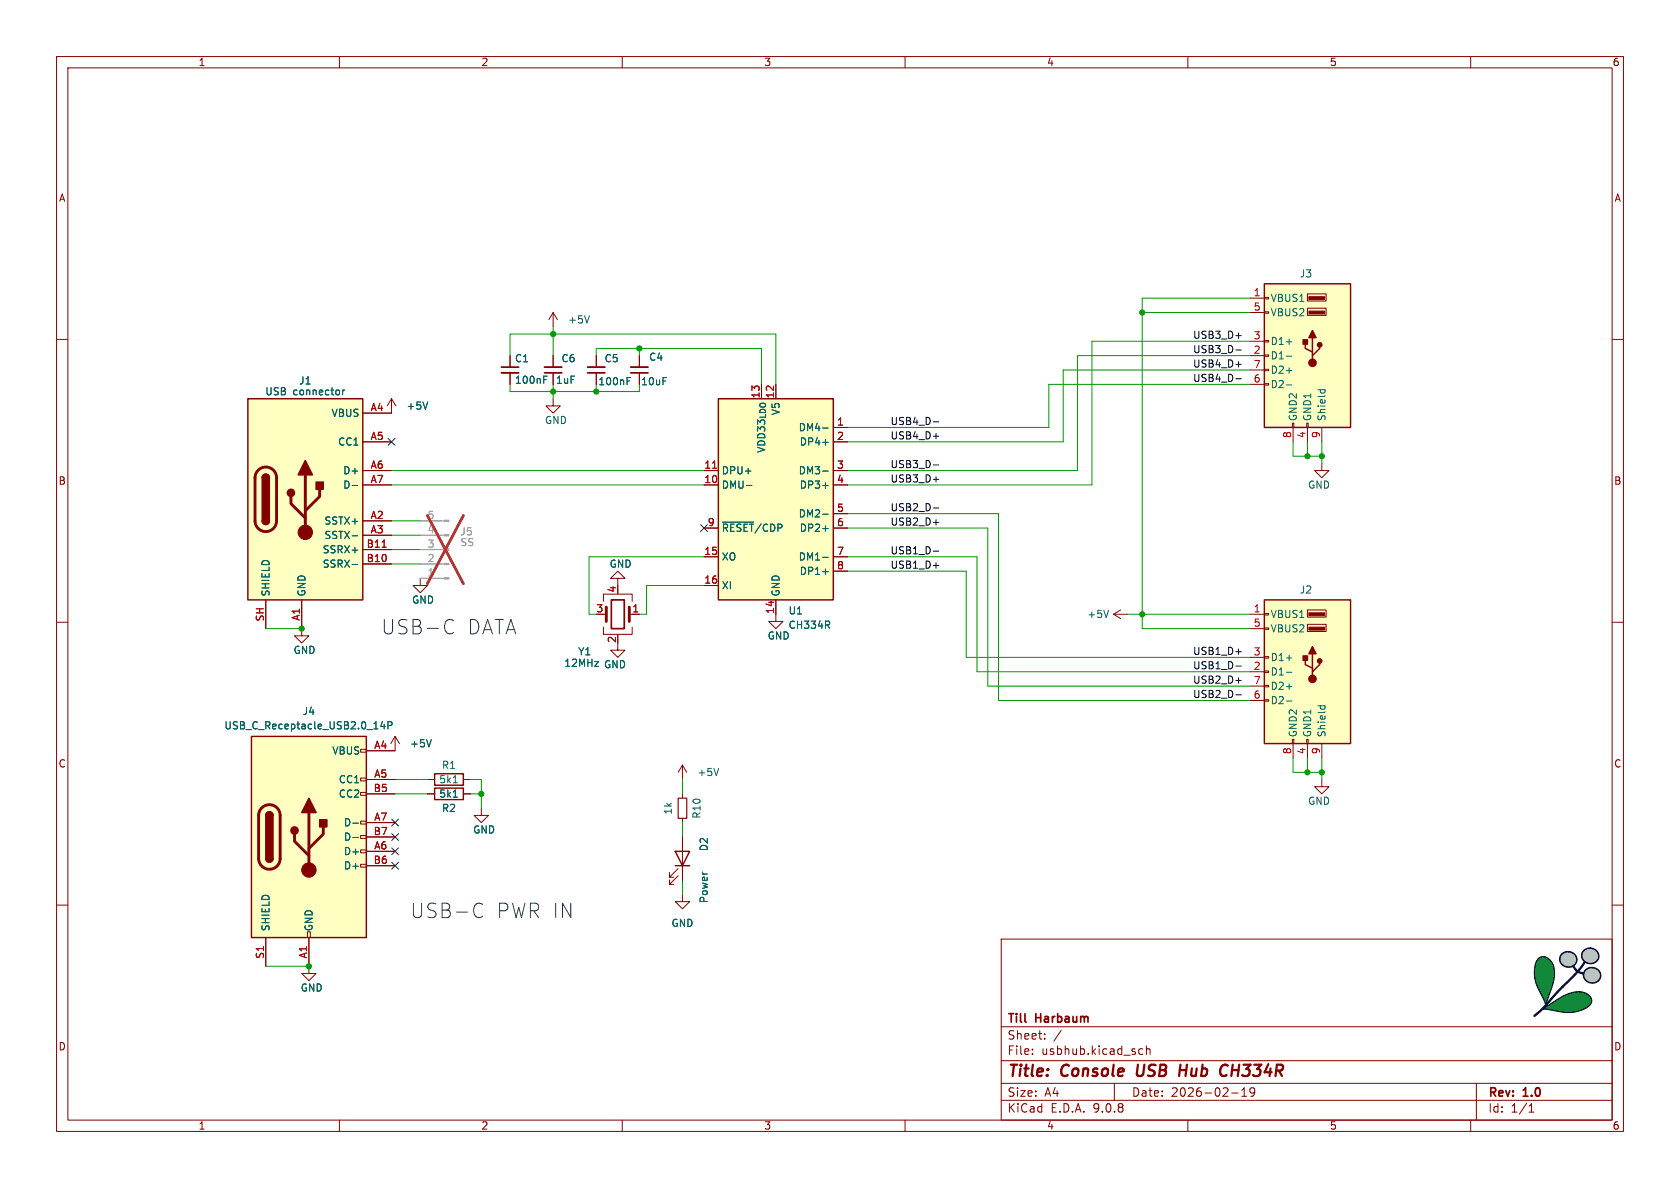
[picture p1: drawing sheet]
<svg xmlns="http://www.w3.org/2000/svg" width="297mm" height="210mm" viewBox="0 0 297 210" stroke-linecap="round" stroke-linejoin="round" font-family="sans-serif">
<g fill="none" stroke="#840000" stroke-width=".18">
<path d="M10 10h277v190h-277zM12 12h273v186h-273zM60 10v2M110 10v2M160 10v2M210 10v2M260 10v2M10 60h2M285 60h2M10 110h2M285 110h2M10 160h2"/>
<path d="M177 166h108v32h-108zM285 160h2M60 198v2M110 198v2M160 198v2M177 194.5h108M177 191.5h108M177 187.5h108M177 181.5h108M182.5 186.3v.1M182.5 185.5v.1M184.7 183.6v.1"/>
<path d="M184.7 182.8v.1M187.6 182.1l-1.3 2M197 191.5v3M201.4 186.3l.2 .1 .4-.1M202 185.5l-.4-.1-.2 .1M202.7 185.5l.2-.1 .3 .1 .1 .9M202.7 184.9v1.5M210 198v2M217.7 193.2h1.2M219.5 193.8h.9M219.5 192.7l.5-.4v1.5M221.8 192.9l-.3 .3h-.3l-.2-.3 .1-.5 .4-.1 .2 .1a.99 .99 0 0 1-.3 1.4h-.3"/>
<path d="M260 198v2M261 191.5v6.5M270.3 196.6h.9M270.3 195.5l.4-.4v1.5"/>
</g>
<path d="M201.2 188.2l-.2 1.6 .3 .4M208.6 189.2h1.1M216.5 188.2l.6 .2M216.8 190l-.4 .2" fill="none" stroke="#840000" stroke-width=".4"/>
<path d="M280.3 171.5l.5-.3 .5-.2 .5 .1 .6 .2 .4 .4 .1 .5 .1 .4-.2 .5-.5 .5-.5 .1h-.6l-.6-.2-.5-.5-.1-.5v-.5z" fill="#c2c2c2"/>
<path d="M272.7 178.4l.9-.6a11.3 11.3 0 0 1 5-2.5 2.24 2.24 0 0 1 2.8 1.7 2.36 2.36 0 0 1-2 1.6 8.1 8.1 0 0 1-5 0z" fill="#168543"/>
<g fill="#c2c2c2">
<path d="M280 168l.5-.3 .5-.1 .5 .1 .5 .2 .4 .4 .2 .4v.5l-.2 .5-.4 .4-.5 .2h-.7l-.6-.3-.4-.4-.2-.5 .1-.6z"/>
<path d="M276.1 168.6l.5-.3 .5-.1 .5 .1 .6 .2 .3 .4 .2 .5v.5l-.1 .4-.5 .5-.5 .1h-.6l-.6-.2-.5-.5-.2-.5 .1-.5z"/>
</g>
<path d="M271.9 169.5a1.63 1.63 0 0 1 2.6 .9 5.8 5.8 0 0 1-.3 4.6l-.9 2.6-.5-1.1a8.5 8.5 0 0 1-1.5-4.7v-.6a2.99 2.99 0 0 1 .6-1.7z" fill="#168543"/>
<g fill="none" stroke="#840000" stroke-width=".18">
<path d="M97.8 55.2v2.6M97.8 55.2l-.8 1.3M97.8 55.2l.8 1.3M90.2 62.9v2M90.2 65.9v2M97.8 70.5v1.3h1.3l-1.3 1.2-1.3-1.2h1.3M97.8 62.9v2M97.8 65.9v2M105.4 62.9v2M105.4 65.9v2M113 62.9v2M113 65.9v2"/>
<path d="M106.7 110.9v1.2h5.1v-1.2M106.7 106.3v-1.3h5.1v1.3M106.7 108.6h.5M109.2 113.7v1.2h-1.3l1.3 1.3 1.3-1.3h-1.3M109.2 102.2h-1.3l1.3-1.2 1.3 1.2h-1.3v1.3M109.2 112.1v.3M111.8 108.6h1.2M120.6 135.3v2.5M120.6 135.3l-.7 1.2M120.6 135.3l.8 1.2M75.6 140.3h1.2M81.9 140.3h1.3"/>
<path d="M85.1 142.9v1.2h1.3l-1.3 1.3-1.3-1.3h1.3M119.9 154.8l-1.5 1.5v-.7v.7h.7M119.9 153.5l-1.5 1.6v-.8v.8h.7M120.6 158.1v1.3h1.3l-1.3 1.3-1.2-1.3h1.2M120.6 140.3v.8M120.6 144.7v.7M120.6 148v7.6M54.6 170.8v1.3h1.3l-1.3 1.3-1.3-1.3h1.3"/>
</g>
<path d="M88.6 64.9h3.1M96.3 65.9h3M103.9 65.9h3M111.5 65.9h3.1M108.1 106h2.3v5.1h-2.3z" fill="none" stroke="#840000" stroke-width=".3"/>
<path d="M88.6 65.9h3.1M96.3 64.9h3M103.9 64.9h3M111.5 64.9h3.1" fill="none" stroke="#840000" stroke-width=".33"/>
<path d="M104.2 55.8l-.4 1.3M96.1 67.1h.4M96.1 66.5h.6M110.9 67.4h.4M110.9 66.7h.6M127.1 135.8l-.5 1.3M80.1 140.9h.8" fill="none" stroke="#006464" stroke-width=".18"/>
<path d="M119.9 141.1h1.5v3.6h-1.5z" fill="none" stroke="#840000" stroke-width=".2"/>
<path d="M76.8 139.3h5.1v2.1h-5.1zM119.4 150.5h2.5l-1.3 2.5zM119.4 153h2.5" fill="none" stroke="#840000" stroke-width=".25"/>
<path d="M107.2 107.3v2.6M111.3 107.3v2.6" fill="none" stroke="#840000" stroke-width=".51"/>
<path d="M44.4 130.2h20.4v35.5h-20.4z" fill="#ffffc2"/>
<g fill="none" stroke="#840000" stroke-width=".18">
<path d="M74.3 102.2v1.3h1.3l-1.3 1.3-1.3-1.3h1.3M63.8 132.5h1v.5h-1zM63.8 137.5h1v.5h-1zM64.8 132.7h5M64.8 137.8h5M75.6 137.8h1.2M81.9 137.8h1.3M63.8 140.1h1v.5h-1zM63.8 145.2h1v.5h-1zM63.8 147.7h1v.5h-1zM63.8 150.2h1v.5h-1zM63.8 152.8h1v.5h-1z"/>
<path d="M64.8 140.3h5M64.8 145.4h5M64.8 148h5M64.8 150.5h5M64.8 153h5M47 165.7v5.1M54.4 164.7h.5v1h-.5zM54.6 165.7v5.1"/>
</g>
<path d="M44.4 130.2h20.4v35.5h-20.4zM76.8 136.8h5.1v2h-5.1zM47 144.1a.64 .64 0 0 1 .6-.6 .64 .64 0 0 1 .7 .6M47 151.8a.64 .64 0 0 0 .6 .6 .64 .64 0 0 0 .7-.6" fill="none" stroke="#840000" stroke-width=".25"/>
<path d="M46.3 142.8a1.9 1.9 0 0 1 2-.4 1.9 1.9 0 0 1 1.2 1.7v7.7a1.91 1.91 0 0 1-1.9 1.9 1.91 1.91 0 0 1-1.9-1.9v-7.8l.2-.6zM52.1 147.4v1.3l2.5 2.6M54.6 143.6v10.2M57.1 146.2v1.2l-2.5 2.6" fill="none" stroke="#840000" stroke-width=".51"/>
<g fill="#840000" stroke="#840000" stroke-width=".25">
<path d="M47 144.1h1.3v7.7h-1.3z"/>
<path d="M47.2 143.7a.64 .64 0 0 1 .7-.1 .64 .64 0 0 1 .4 .5h-1.3z"/>
<path d="M47 151.8h1.3a.64 .64 0 0 1-.7 .6 .64 .64 0 0 1-.6-.6z"/>
<path d="M54.6 141.1l1.3 2.5h-2.6z"/>
<path d="M56.5 144.9h1.3v1.3h-1.3z"/>
<circle cx="52.1" cy="146.8" r=".63"/>
</g>
<circle cx="54.6" cy="153.8" r="1.27" fill="#840000" stroke="#840000" stroke-width=".18"/>
<path d="M67.6 127.5l-.3 .9h.8M67.9 128v.8M68.6 128.2h.6l.1-.2-.1-.3-.6-.1v1.2M80.1 138.4h.8M62.4 145.5h1M62.4 148.1h1" fill="none" stroke="#006464" stroke-width=".18"/>
<path d="M43.8 70.5h20.3v35.5h-20.3z" fill="#ffffc2"/>
<path d="M43.8 70.5h20.3v35.5h-20.3zM46.4 84.5a.64 .64 0 0 1 .6-.7 .64 .64 0 0 1 .6 .7M46.4 92.1a.64 .64 0 0 0 .6 .6 .64 .64 0 0 0 .6-.6" fill="none" stroke="#840000" stroke-width=".25"/>
<path d="M45.6 83.1a1.9 1.9 0 0 1 2.1-.4 1.9 1.9 0 0 1 1.2 1.8v7.6a1.91 1.91 0 0 1-1.9 1.9 1.91 1.91 0 0 1-1.9-1.9v-7.8l.2-.6zM51.4 87.8v1.2l2.6 2.6M54 83.9v10.2M56.5 86.5v1.3l-2.5 2.5" fill="none" stroke="#840000" stroke-width=".51"/>
<g fill="#840000" stroke="#840000" stroke-width=".25">
<path d="M46.4 84.5h1.2v7.6h-1.2z"/>
<path d="M46.5 84a.64 .64 0 0 1 .7-.1 .64 .64 0 0 1 .4 .6h-1.2z"/>
<path d="M46.4 92.1h1.2a.64 .64 0 0 1-.6 .6 .64 .64 0 0 1-.6-.6z"/>
<path d="M54 81.4l1.2 2.5h-2.5z"/>
<path d="M55.9 85.2h1.2v1.3h-1.2z"/>
<circle cx="51.4" cy="87.1" r=".63"/>
</g>
<circle cx="54" cy="94.1" r="1.27" fill="#840000" stroke="#840000" stroke-width=".18"/>
<g fill="none" stroke="#840000" stroke-width=".18">
<path d="M64.1 78.1h5.1M69.2 70.5v2.5h-5.1M69.2 70.5l-.7 1.3M69.2 70.5l.8 1.3M64.1 83.2h5.1M64.1 85.7h5.1M64.1 92.1h5.1M64.1 94.6h5.1M64.1 97.2h5.1M64.1 99.7h5.1M47 106v5.1M53.3 106v6.4h1.3l-1.3 1.3-1.2-1.3h1.2"/>
<path d="M137.2 108.6v1.3h1.2l-1.2 1.2-1.3-1.2h1.3M69.8 130.2l-.7 1.2M69.8 130.2l.8 1.2M69.8 130.2v2.5"/>
</g>
<path d="M60.6 68.9v.9M60.9 68.9l-.3 .3M75.6 71.1l-.4 1.2M62.3 85.8h.9M62.3 94.7h.9M62.3 99.8h.9M76.3 130.8l-.5 1.2" fill="none" stroke="#006464" stroke-width=".18"/>
<path d="M67.6 96.7h.7" fill="none" stroke="#a90000" stroke-width=".18"/>
<g fill="#a1a1a1" stroke="#a1a1a1" stroke-width=".18">
<path d="M78.5 102.1h.9v.3h-.9z"/>
<path d="M78.5 99.6h.9v.2h-.9z"/>
<path d="M78.5 97h.9v.3h-.9z"/>
<path d="M78.5 94.5h.9v.2h-.9z"/>
<path d="M78.5 91.9h.9v.3h-.9z"/>
</g>
<path d="M74.3 99.7h4.2M74.3 97.2h4.2M74.3 94.6h4.2M74.3 92.1h4.2M74.3 102.2h4.2" fill="none" stroke="#a1a1a1" stroke-width=".18"/>
<path d="M75.6 91.1l6.3 12.1M81.9 91.1l-6.3 12.1" fill="none" stroke="#e12e31" stroke-width=".46"/>
<path d="M127 70.5h20.3v35.5h-20.3z" fill="#ffffc2"/>
<path d="M127 70.5h20.3v35.5h-20.3z" fill="none" stroke="#840000" stroke-width=".25"/>
<g fill="none" stroke="#840000" stroke-width=".18">
<path d="M134.6 67.9v2.6M137.2 67.9v2.6M147.3 75.6h2.6M147.3 78.1h2.6M124.5 83.2h2.5M124.5 85.7h2.5M124.5 93.3h2.5M124.5 98.4h2.5M147.3 83.2h2.6M147.3 85.7h2.6M147.3 93.3h2.6M147.3 98.4h2.6"/>
<path d="M147.3 90.8h2.6M124.5 103.5h2.5M137.2 106v2.6M147.3 101h2.6"/>
</g>
<path d="M126 82.8h.7" fill="none" stroke="#a90000" stroke-width=".18"/>
<path d="M145.4 75.7h1M145.4 78.2h1M127.7 92.3h5.5M132 85.8h.9M145.4 85.8h1M145.4 83.3h1M145.4 90.9h1M145.4 93.4h1M145.4 98.5h1M145.4 101.1h1M146.2 110.5l.5 .6M146.6 109.9v.4" fill="none" stroke="#006464" stroke-width=".18"/>
<path d="M223.5 50.2h15.3v25.4h-15.3z" fill="#ffffc2"/>
<path d="M223.5 50.2h15.3v25.4h-15.3zM232 59.7v2.5M230.8 60.3v1.3l1.2 .6v.7M233.3 61v.6l-1.3 1.3v.6" fill="none" stroke="#840000" stroke-width=".25"/>
<g fill="#840000" stroke="#840000" stroke-width=".25">
<path d="M232 58.4l.7 1.3h-1.3z"/>
<path d="M230.4 60.1h.7v.7h-.7z"/>
<circle cx="233.3" cy="61" r=".38"/>
<circle cx="232" cy="64.1" r=".63"/>
</g>
<g fill="#840000" stroke="#840000" stroke-width=".18">
<path d="M231.4 52.5h2.8v.5h-2.8z"/>
<path d="M231.4 55h2.8v.5h-2.8z"/>
</g>
<g fill="none" stroke="#840000" stroke-width=".18">
<path d="M221 52.7h2.5M221 55.2h2.5M223.5 52.6h.8v.2h-.8zM223.5 55.1h.8v.3h-.8zM231.1 51.9h3.3v1.3h-3.3zM231.1 54.5h3.3v1.3h-3.3zM221 60.3h2.5M221 62.9h2.5M221 65.4h2.5M221 67.9h2.5M223.5 60.2h.8v.3h-.8zM223.5 62.7h.8v.3h-.8z"/>
<path d="M223.5 65.3h.8v.2h-.8zM223.5 67.8h.8v.3h-.8zM228.5 74.8h.2v.8h-.2zM228.6 75.6v2.5M231 74.8h.3v.8h-.3zM231.1 75.6v2.5M233.7 75.6v2.5"/>
</g>
<path d="M227.4 60.4h1M227.4 63h1M227.4 65.5h1M227.4 68h1M233 68.9h1.3M233.5 68.9l-.1 .3M234.2 68.9l.1 .3" fill="none" stroke="#006464" stroke-width=".18"/>
<path d="M223.5 106h15.3v25.4h-15.3z" fill="#ffffc2"/>
<path d="M223.5 106h15.3v25.4h-15.3zM230.8 116.2v1.3l1.2 .6v.6M232 115.6v2.5M233.3 116.8v.7l-1.3 1.2v.7" fill="none" stroke="#840000" stroke-width=".25"/>
<g fill="#840000" stroke="#840000" stroke-width=".25">
<path d="M232 114.3l.7 1.3h-1.3z"/>
<path d="M230.4 116h.7v.7h-.7z"/>
<circle cx="233.3" cy="116.8" r=".38"/>
<circle cx="232" cy="120" r=".63"/>
</g>
<g fill="#840000" stroke="#840000" stroke-width=".18">
<path d="M231.4 108.3h2.8v.5h-2.8z"/>
<path d="M231.4 110.9h2.8v.5h-2.8z"/>
</g>
<g fill="none" stroke="#840000" stroke-width=".18">
<path d="M64.1 73h5.1M64.1 78.1h5.1M90.2 62.9v2M90.2 65.9v2M97.8 62.9v2M97.8 65.9v2M105.4 62.9v2M105.4 65.9v2M113 62.9v2M113 65.9v2M134.6 67.9v2.6M137.2 67.9v2.6"/>
<path d="M147.3 78.1h2.6M147.3 75.6h2.6M64.1 83.2h5.1M64.1 85.7h5.1M64.1 92.1h5.1M64.1 94.6h5.1M64.1 97.2h5.1M64.1 99.7h5.1M124.5 83.2h2.5M124.5 85.7h2.5M124.5 93.3h2.5M124.5 98.4h2.5"/>
<path d="M147.3 83.2h2.6M147.3 85.7h2.6M147.3 93.3h2.6M147.3 98.4h2.6M147.3 90.8h2.6M233.7 81.9v1.3h-1.3l1.3 1.3 1.2-1.3h-1.2M47 106v5.1M53.3 106v5.1M111.8 108.6h1.2M124.5 103.5h2.5M137.2 106v2.6M147.3 101h2.6"/>
<path d="M196.8 108.6h2.6M196.8 108.6l1.3 .7M198.1 107.8l-1.3 .8M221 108.6h2.5M221 111.1h2.5M221 116.2h2.5M221 118.7h2.5M223.5 108.5h.8v.2h-.8zM223.5 111h.8v.3h-.8zM223.5 116.1h.8v.2h-.8zM223.5 118.6h.8v.3h-.8zM231.1 107.8h3.3v1.3h-3.3z"/>
<path d="M231.1 110.4h3.3v1.2h-3.3zM64.8 132.7h5M64.8 137.8h5M221 121.3h2.5M221 123.8h2.5M223.5 121.2h.8v.2h-.8zM223.5 123.7h.8v.3h-.8zM228.5 130.7h.2v.7h-.2zM228.6 131.4v2.6M231 130.7h.3v.7h-.3zM231.1 131.4v2.6M233.7 137.8v1.3h-1.3l1.3 1.2 1.2-1.2h-1.2"/>
<path d="M233.7 131.4v2.6M64.8 140.3h5M64.8 145.4h5M64.8 148h5M64.8 150.5h5M64.8 153h5M75.6 140.3h1.2M81.9 140.3h1.3M120.6 148v2.5M120.6 153v2.6M47 165.7v5.1M54.6 165.7v5.1"/>
</g>
<g fill="none" stroke="#006464" stroke-width=".18">
<path d="M60.6 68.9v.9M60.9 68.9l-.3 .3M75.6 71.1l-.4 1.2M96.1 67.1h.4M96.1 66.5h.6M110.9 67.4h.4M110.9 66.7h.6M145.4 75.7h1M145.4 78.2h1M62.3 85.8h.9M62.3 94.7h.9M62.3 99.8h.9"/>
<path d="M127.7 92.3h5.5M132 85.8h.9M145.4 85.8h1M145.4 83.3h1M145.4 90.9h1M145.4 93.4h1M145.4 98.5h1M145.4 101.1h1M146.2 110.5l.5 .6M146.6 109.9v.4M196 107.9l-.4 1.3M227.4 116.3h1"/>
<path d="M227.4 118.8h1M67.6 127.5l-.3 .9h.8M67.9 128v.8M68.6 128.2h.6l.1-.2-.1-.3-.6-.1v1.2M76.3 130.8l-.5 1.2M227.4 121.4h1M227.4 123.9h1M233 124.8h1.3M233.5 124.8l-.1 .3M234.2 124.8l.1 .3M62.4 145.5h1M62.4 148.1h1"/>
<path d="M80.1 140.9h.8"/>
</g>
<g fill="none" stroke="#0f0f0f" stroke-width=".18">
<path d="M218.5 59.3h.9M165 74.6h1M165 77.1h1M218.5 64.4h.9M218.5 66.9h.9M218.5 61.9h.9M165 92.3h1M165 97.4h1M165 100h1M165 89.8h1M165 84.7h1M165 82.2h1"/>
<path d="M218.5 117.7h.9M218.5 115.2h.9M218.5 122.8h.9M218.5 120.3h.9"/>
</g>
<path d="M278.1 170.8l.8 1 1 .3M280.2 170.1a22.1 22.1 0 0 1-4 4.4l-1.1 1.1a25.4 25.4 0 0 1-3.8 4" fill="none" stroke="#000" stroke-width=".4"/>
<g fill="none" stroke="#009600" stroke-width=".18">
<path d="M97.8 57.8v5.1M201.9 55.2h19.1M221 52.7h-19.1v58.4h19.1M90.2 62.9v-3.8h47v8.8M90.2 67.9v1.3h22.8v-1.3M97.8 67.9v2.6M105.4 62.9v-1.3h29.2v6.3M105.4 67.9v1.3M113 61.6v1.3M221 65.4h-33v12.7h-38.1M221 60.3h-28v25.4h-43.1M221 62.9h-30.5v20.3h-40.6"/>
<path d="M221 67.9h-35.6v7.7h-35.5M228.6 78.1v2.5h5.1M231.1 78.1v2.5M233.7 78.1v3.8M69.2 83.2h55.3M69.2 85.7h55.3M69.2 97.2h5.1M69.2 99.7h5.1M69.2 94.6h5.1M69.2 92.1h5.1M124.5 98.4h-20.4v10.2h1.3M149.9 90.8h26.6v33h44.5"/>
<path d="M149.9 98.4h22.8v20.3h48.3M149.9 93.3h24.7v28h46.4M47 111.1h6.3M124.5 103.5h-10.2v5.1h-1.3M149.9 101h20.9v15.2h50.2M199.4 108.6h21.6M69.8 137.8h5.8M83.2 137.8h1.9v5.1M120.6 137.8v2.5M228.6 134v2.5h5.1M231.1 134v2.5M233.7 134v3.8"/>
<path d="M69.8 140.3h5.8M83.2 140.3h1.9M120.6 145.4v2.6M120.6 155.6v2.5M47 170.8h7.6"/>
</g>
<path d="M68.6 77.5l1.2 1.2M69.8 77.5l-1.2 1.2M123.9 92.7l1.2 1.3M125.1 92.7l-1.2 1.3M69.2 144.8l1.3 1.2M69.2 149.9l1.3 1.2M69.2 147.3l1.3 1.3M69.2 152.4l1.3 1.2M70.5 144.8l-1.3 1.2M70.5 149.9l-1.3 1.2M70.5 147.3l-1.3 1.3M70.5 152.4l-1.3 1.2" fill="none" stroke="#000084" stroke-width=".18"/>
<path d="M79.4 109.5l.8 .2M80.2 111.8l-.8 .2M84.6 159.7l.7 .2M85.3 162l-.7 .2" fill="none" stroke="#0000c2" stroke-width=".18"/>
<path d="M276.1 168.6l.5-.3 .5-.1 .5 .1 .6 .2 .3 .4 .2 .5v.5l-.1 .4-.5 .5-.5 .1h-.6l-.6-.2-.5-.5-.2-.5 .1-.5zM280 168l.5-.3 .5-.1 .5 .1 .5 .2 .4 .4 .2 .4v.5l-.2 .5-.4 .4-.5 .2h-.7l-.6-.3-.4-.4-.2-.5 .1-.6zM280.3 171.5l.5-.3 .5-.2 .5 .1 .6 .2 .4 .4 .1 .5 .1 .4-.2 .5-.5 .5-.5 .1h-.6l-.6-.2-.5-.5-.1-.5v-.5z" fill="none" stroke="#000" stroke-width=".26"/>
<path d="M271.9 169.5a1.63 1.63 0 0 1 2.6 .9 5.8 5.8 0 0 1-.3 4.6l-.9 2.6-.5-1.1a8.5 8.5 0 0 1-1.5-4.7v-.6a2.99 2.99 0 0 1 .6-1.7zM272.7 178.4l.9-.6a11.3 11.3 0 0 1 5-2.5 2.24 2.24 0 0 1 2.8 1.7 2.36 2.36 0 0 1-2 1.6 8.1 8.1 0 0 1-5 0z" fill="none" stroke="#000" stroke-width=".2"/>
<path d="M67.6 96.7h.7M126 82.8h.7" fill="none" stroke="#a90000" stroke-width=".18"/>
<path d="M74.3 99.7h3.8M74.3 97.2h3.8M74.3 94.6h3.8M74.3 92.1h3.8M74.3 102.2h3.8" fill="none" stroke="#a1a1a1" stroke-width=".18"/>
<path d="M75.6 91.1l6.3 12.1M81.9 91.1l-6.3 12.1" fill="none" stroke="#e12e31" stroke-width=".46"/>
<g fill="#009600" stroke="#009600" stroke-width=".18">
<circle cx="233.7" cy="136.5" r=".46"/>
<circle cx="201.9" cy="108.6" r=".46"/>
<circle cx="231.1" cy="136.5" r=".46"/>
<circle cx="85.1" cy="140.3" r=".46"/>
<circle cx="53.3" cy="111.1" r=".46"/>
<circle cx="54.6" cy="170.8" r=".46"/>
<circle cx="105.4" cy="69.2" r=".46"/>
<circle cx="113" cy="61.6" r=".46"/>
<circle cx="97.8" cy="59.1" r=".46"/>
<circle cx="97.8" cy="69.2" r=".46"/>
<circle cx="231.1" cy="80.6" r=".46"/>
<circle cx="233.7" cy="80.6" r=".46"/>
<circle cx="201.9" cy="55.2" r=".46"/>
</g>
<g font-size="3.5" fill="#0000c2">
<text x="67.4" y="112.4">USB-C</text>
<text x="82.6" y="112.4">DATA</text>
<text x="72.5" y="162.5">USB-C</text>
<text x="87.7" y="162.5">PWR IN</text>
</g>
<g font-size="2.8" fill="#840000">
<text x="178" y="190.9">Title:</text>
<text x="187.7" y="190.9">Console</text>
<text x="201.8" y="190.9">USB</text>
<text x="210.1" y="190.9">Hub</text>
<text x="218.2" y="190.9">CH334R</text>
</g>
<g font-size="2.1" fill="#840000">
<text x="178" y="184">Sheet:</text>
<text x="178" y="181.2">Till</text>
<text x="183.2" y="181.2">Harbaum</text>
<text x="178" y="186.7">File:</text>
<text x="184.1" y="186.7">usbhub.kicad_sch</text>
<text x="178" y="196.9">KiCad</text>
<text x="178" y="194.1">Size:</text>
<text x="184.7" y="194.1">A4</text>
<text x="185.7" y="196.9">E.D.A.</text>
<text x="193.3" y="196.9">9.0.8</text>
<text x="200" y="194.1">Date:</text>
<text x="207" y="194.1">2026-02-19</text>
<text x="263" y="194.3">Rev:</text>
<text x="263" y="196.9">Id:</text>
<text x="267.1" y="196.9">1/1</text>
<text x="269.4" y="194.3">1.0</text>
</g>
<g font-size="1.8" fill="#840000">
<text x="35" y="11.9">1</text>
<text x="85" y="11.9">2</text>
<text x="135" y="11.9">3</text>
<text x="185" y="11.9">4</text>
<text x="235" y="11.9">5</text>
<text x="285" y="11.9">6</text>
<text x="10.3" y="35.9">A</text>
<text x="285.3" y="35.9">A</text>
<text x="10.3" y="85.9">B</text>
<text x="285.3" y="85.9">B</text>
<text x="10.3" y="135.9">C</text>
<text x="285.3" y="135.9">C</text>
<text x="10.3" y="185.9">D</text>
<text x="285.3" y="185.9">D</text>
<text x="35" y="199.9">1</text>
<text x="85" y="199.9">2</text>
<text x="135" y="199.9">3</text>
<text x="185" y="199.9">4</text>
<text x="235" y="199.9">5</text>
<text x="285" y="199.9">6</text>
</g>
<g font-size="1.8" fill="#a90000">
<text x="221.5" y="52.5">1</text>
<text x="221.5" y="55">5</text>
<text x="221.5" y="60.1">3</text>
<text x="221.5" y="62.6">2</text>
<text x="221.5" y="65.2">7</text>
<text x="134.4" y="70.5" transform="rotate(-90 134.4 70.5)">13</text>
<text x="136.9" y="70.5" transform="rotate(-90 136.9 70.5)">12</text>
<text x="221.5" y="67.7">6</text>
<text x="65.4" y="72.8">A4</text>
<text x="65.4" y="77.9">A5</text>
<text x="147.9" y="75.3">1</text>
<text x="147.9" y="77.9">2</text>
<text x="228.3" y="77.5" transform="rotate(-90 228.3 77.5)">8</text>
<text x="230.9" y="77.5" transform="rotate(-90 230.9 77.5)">4</text>
<text x="233.4" y="77.5" transform="rotate(-90 233.4 77.5)">9</text>
<text x="65.4" y="82.9">A6</text>
<text x="124.4" y="82.9">11</text>
<text x="147.9" y="82.9">3</text>
<text x="65.4" y="85.5">A7</text>
<text x="124.4" y="85.5">10</text>
<text x="147.9" y="85.5">4</text>
<text x="65.4" y="91.8">A2</text>
<text x="65.4" y="94.4">A3</text>
<text x="125" y="93.1">9</text>
<text x="147.9" y="90.6">5</text>
<text x="147.9" y="93.1">6</text>
<text x="64.7" y="96.9">B11</text>
<text x="64.7" y="99.4">B10</text>
<text x="124.4" y="98.2">15</text>
<text x="147.9" y="98.2">7</text>
<text x="147.9" y="100.7">8</text>
<text x="109" y="104.8" transform="rotate(-90 109 104.8)">4</text>
<text x="124.4" y="103.3">16</text>
<text x="46.7" y="110" transform="rotate(-90 46.7 110)">SH</text>
<text x="53.1" y="109.8" transform="rotate(-90 53.1 109.8)">A1</text>
<text x="105.3" y="108.3">3</text>
<text x="109" y="113.7" transform="rotate(-90 109 113.7)">2</text>
<text x="111.7" y="108.3">1</text>
<text x="136.9" y="108.6" transform="rotate(-90 136.9 108.6)">14</text>
<text x="221.5" y="108.3">1</text>
<text x="221.5" y="110.9">5</text>
<text x="221.5" y="116">3</text>
<text x="221.5" y="118.5">2</text>
<text x="221.5" y="121">7</text>
<text x="221.5" y="123.6">6</text>
<text x="66.1" y="132.5">A4</text>
<text x="66.1" y="137.5">A5</text>
<text x="228.3" y="133.4" transform="rotate(-90 228.3 133.4)">8</text>
<text x="230.9" y="133.4" transform="rotate(-90 230.9 133.4)">4</text>
<text x="233.4" y="133.4" transform="rotate(-90 233.4 133.4)">9</text>
<text x="66" y="140.1">B5</text>
<text x="66" y="147.7">B7</text>
<text x="66.1" y="145.2">A7</text>
<text x="66" y="152.8">B6</text>
<text x="66.1" y="150.2">A6</text>
<text x="46.7" y="169.6" transform="rotate(-90 46.7 169.6)">S1</text>
<text x="54.4" y="169.5" transform="rotate(-90 54.4 169.5)">A1</text>
</g>
<g font-size="1.8" fill="#006464">
<text x="224.5" y="53.6">VBUS1</text>
<text x="229.7" y="49.3">J3</text>
<text x="100.3" y="57.4">+5V</text>
<text x="224.5" y="56.1">VBUS2</text>
<text x="90.9" y="64.2">C1</text>
<text x="99.2" y="64.2">C6</text>
<text x="106.8" y="64.2">C5</text>
<text x="114.7" y="64">C4</text>
<text x="224.5" y="61.2">D1+</text>
<text x="224.5" y="63.7">D1-</text>
<text x="46.8" y="70.1">USB</text>
<text x="51.8" y="70.1">connector</text>
<text x="52.8" y="68.2">J1</text>
<text x="90.9" y="68">100nF</text>
<text x="98.2" y="68">1uF</text>
<text x="105.7" y="68.3">100nF</text>
<text x="113.2" y="68.3">10uF</text>
<text x="224.5" y="66.3">D2+</text>
<text x="224.5" y="68.8">D2-</text>
<text x="58.5" y="73.9">VBUS</text>
<text x="71.8" y="72.6">+5V</text>
<text x="96.2" y="75.2">GND</text>
<text x="138" y="73.5" transform="rotate(-90 138 73.5)">V5</text>
<text x="141.1" y="76.4">DM4-</text>
<text x="229.5" y="74.5" transform="rotate(-90 229.5 74.5)">GND2</text>
<text x="232" y="74.5" transform="rotate(-90 232 74.5)">GND1</text>
<text x="234.5" y="74.5" transform="rotate(-90 234.5 74.5)">Shield</text>
<text x="59.7" y="79">CC1</text>
<text x="135.5" y="80.2" transform="rotate(-90 135.5 80.2)">VDD33_{LDO}</text>
<text x="141.3" y="79">DP4+</text>
<text x="60.6" y="84">D+</text>
<text x="60.6" y="86.6">D-</text>
<text x="127.5" y="84">DPU+</text>
<text x="127.5" y="86.6">DMU-</text>
<text x="141.1" y="84">DM3-</text>
<text x="141.3" y="86.6">DP3+</text>
<text x="231.1" y="86.6">GND</text>
<text x="57.3" y="92.9">SSTX+</text>
<text x="57.3" y="95.5">SSTX-</text>
<text x="127.5" y="94.2">~{RESET}/CDP</text>
<text x="141.1" y="91.7">DM2-</text>
<text x="141.3" y="94.2">DP2+</text>
<text x="57" y="98">SSRX+</text>
<text x="57" y="100.6">SSRX-</text>
<text x="107.7" y="100.6">GND</text>
<text x="127.5" y="99.3">XO</text>
<text x="141.1" y="99.3">DM1-</text>
<text x="141.3" y="101.8">DP1+</text>
<text x="47.9" y="105.5" transform="rotate(-90 47.9 105.5)">SHIELD</text>
<text x="54.2" y="105.5" transform="rotate(-90 54.2 105.5)">GND</text>
<text x="72.8" y="106.9">GND</text>
<text x="127.5" y="104.4">XI</text>
<text x="138" y="105.5" transform="rotate(-90 138 105.5)">GND</text>
<text x="229.7" y="105.1">J2</text>
<text x="135.6" y="113.3">GND</text>
<text x="139.3" y="108.8">U1</text>
<text x="139.3" y="111.4">CH334R</text>
<text x="192.1" y="109.4">+5V</text>
<text x="224.5" y="109.4">VBUS1</text>
<text x="224.5" y="112">VBUS2</text>
<text x="51.8" y="115.8">GND</text>
<text x="99.7" y="118.1">12MHz</text>
<text x="102.1" y="116.1">Y1</text>
<text x="106.7" y="118.3">GND</text>
<text x="224.5" y="117.1">D1+</text>
<text x="224.5" y="119.6">D1-</text>
<text x="224.5" y="122.1">D2+</text>
<text x="224.5" y="124.7">D2-</text>
<text x="39.6" y="129.1">USB_C_Receptacle_USB2.0_14P</text>
<text x="53.4" y="126.6">J4</text>
<text x="229.5" y="130.4" transform="rotate(-90 229.5 130.4)">GND2</text>
<text x="232" y="130.4" transform="rotate(-90 232 130.4)">GND1</text>
<text x="234.5" y="130.4" transform="rotate(-90 234.5 130.4)">Shield</text>
<text x="58.7" y="133.6">VBUS</text>
<text x="72.4" y="132.3">+5V</text>
<text x="78" y="136.1">R1</text>
<text x="123.2" y="137.4">+5V</text>
<text x="59.8" y="138.7">CC1</text>
<text x="59.8" y="141.2">CC2</text>
<text x="77.5" y="141.2">5k1</text>
<text x="77.5" y="138.7">5k1</text>
<text x="78" y="143.7">R2</text>
<text x="231.1" y="142.5">GND</text>
<text x="60.7" y="146.3">D-</text>
<text x="60.7" y="148.8">D-</text>
<text x="83.5" y="147.5">GND</text>
<text x="119" y="144.1" transform="rotate(-90 119 144.1)">1k</text>
<text x="124.1" y="144.8" transform="rotate(-90 124.1 144.8)">R10</text>
<text x="60.7" y="151.4">D+</text>
<text x="60.7" y="153.9">D+</text>
<text x="125.3" y="150.6" transform="rotate(-90 125.3 150.6)">D2</text>
<text x="125.3" y="159.8" transform="rotate(-90 125.3 159.8)">Power</text>
<text x="47.9" y="164.7" transform="rotate(-90 47.9 164.7)">SHIELD</text>
<text x="55.5" y="164.7" transform="rotate(-90 55.5 164.7)">GND</text>
<text x="118.6" y="164.1">GND</text>
<text x="53.1" y="175.5">GND</text>
</g>
<g font-size="1.8" fill="#0f0f0f">
<text x="210.8" y="60">USB3_D+</text>
<text x="210.8" y="65.1">USB4_D+</text>
<text x="210.8" y="62.5">USB3_D-</text>
<text x="210.8" y="67.6">USB4_D-</text>
<text x="157.3" y="75.2">USB4_D-</text>
<text x="157.3" y="77.8">USB4_D+</text>
<text x="157.3" y="82.8">USB3_D-</text>
<text x="157.3" y="85.4">USB3_D+</text>
<text x="157.3" y="93">USB2_D+</text>
<text x="157.3" y="90.5">USB2_D-</text>
<text x="157.3" y="98.1">USB1_D-</text>
<text x="157.3" y="100.6">USB1_D+</text>
<text x="210.8" y="118.4">USB1_D-</text>
<text x="210.8" y="115.9">USB1_D+</text>
<text x="210.8" y="123.5">USB2_D-</text>
<text x="210.8" y="120.9">USB2_D+</text>
</g>
<g font-size="1.8" fill="#aaa">
<text x="75.5" y="94.4">4</text>
<text x="75.5" y="91.8">5</text>
<text x="75.5" y="102">1</text>
<text x="75.5" y="99.4">2</text>
<text x="75.5" y="96.9">3</text>
</g>
<g font-size="1.8" fill="#989898">
<text x="81.3" y="94.8">J5</text>
<text x="81.3" y="96.7">SS</text>
</g>
</svg>
